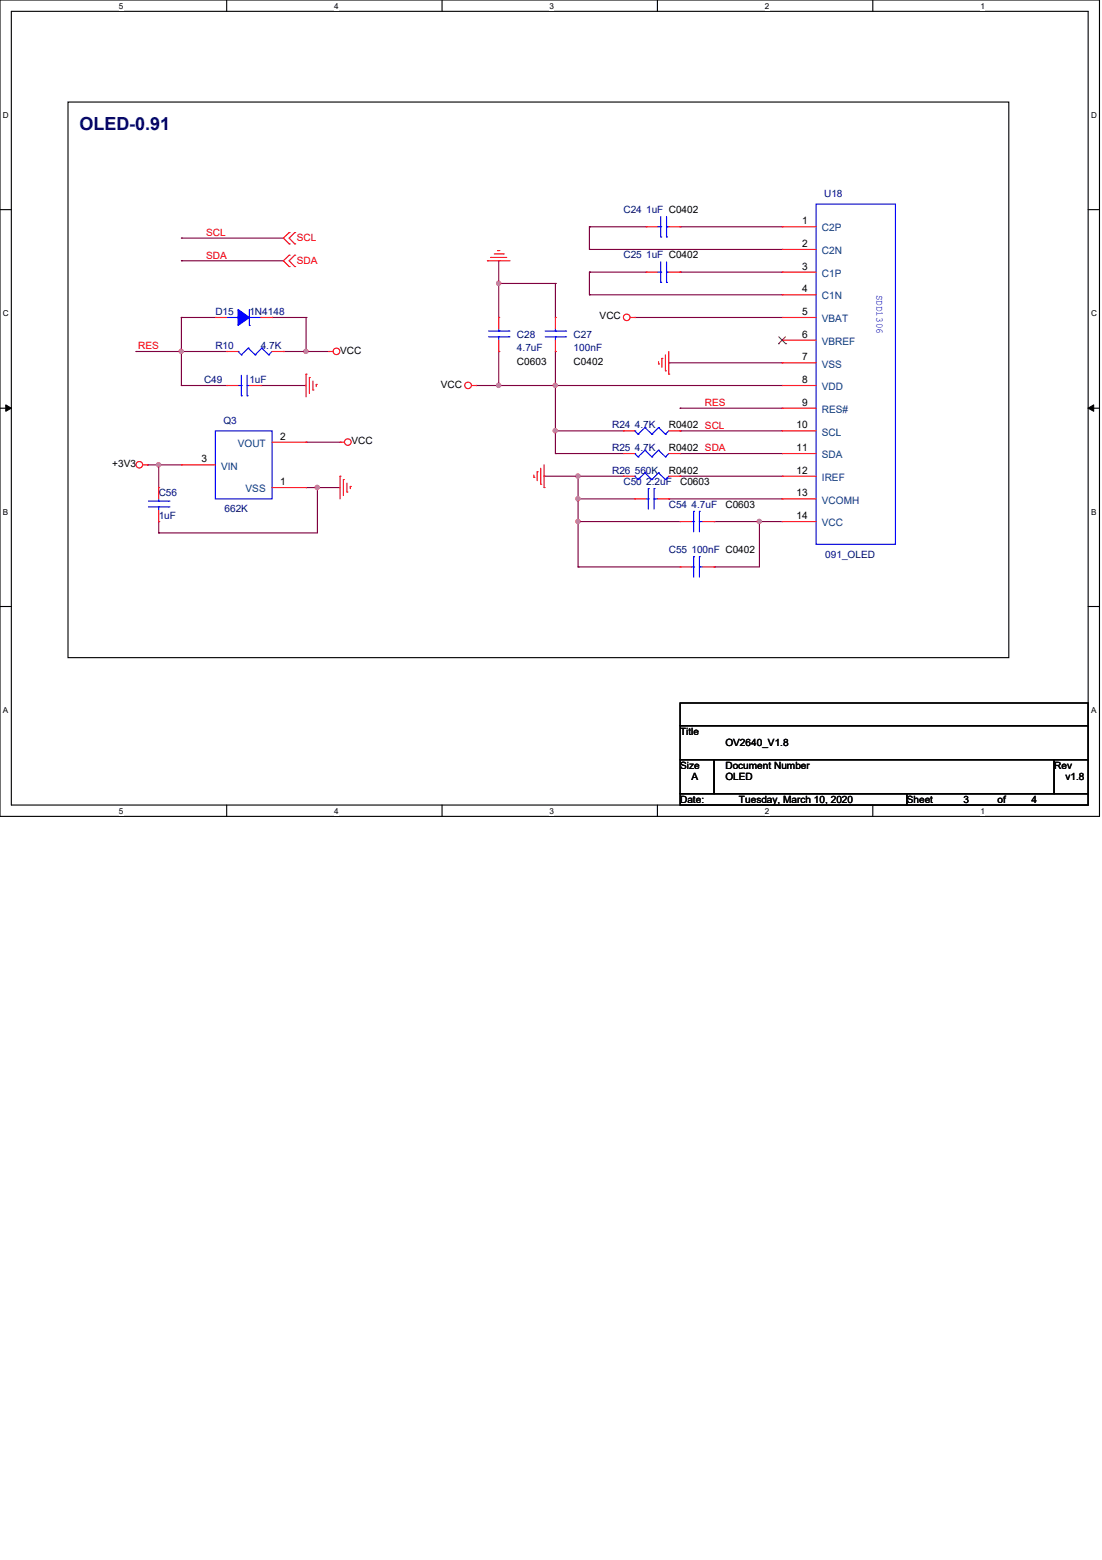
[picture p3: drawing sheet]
<svg xmlns="http://www.w3.org/2000/svg" width="210mm" height="297mm" viewBox="0 0 210 297" stroke-linecap="round" stroke-linejoin="round" font-family="sans-serif">
<path d="M0 0h209.4v155.4h-209.4zM2.2 2.2h205.1v151.1h-205.1z" fill="none" stroke="#000" stroke-width=".21"/>
<g fill="#fff">
<path d="M22.6 .3h.9v1.7h-.9z"/>
<path d="M22.6 153.5h.9v1.8h-.9z"/>
</g>
<path d="M43.2 0v2.2M43.2 153.3v2.1" fill="none" stroke="#000" stroke-width=".21"/>
<g fill="#fff">
<path d="M63.7 .3h.8v1.7h-.8z"/>
<path d="M63.7 153.5h.8v1.8h-.8z"/>
</g>
<path d="M84.2 0v2.2M84.2 153.3v2.1" fill="none" stroke="#000" stroke-width=".21"/>
<g fill="#fff">
<path d="M104.7 .3h.8v1.7h-.8z"/>
<path d="M104.7 153.5h.8v1.8h-.8z"/>
</g>
<path d="M125.2 0v2.2M125.2 153.3v2.1" fill="none" stroke="#000" stroke-width=".21"/>
<g fill="#fff">
<path d="M145.7 .3h.9v1.7h-.9z"/>
<path d="M145.7 153.5h.9v1.8h-.9z"/>
</g>
<path d="M166.2 0v2.2M166.2 153.3v2.1" fill="none" stroke="#000" stroke-width=".21"/>
<g fill="#fff">
<path d="M186.7 .3h.9v1.7h-.9z"/>
<path d="M186.7 153.5h.9v1.8h-.9z"/>
<path d="M.6 21h1.1v1.8h-1.1z"/>
<path d="M207.8 21h1.1v1.8h-1.1z"/>
<path d="M.6 58.8h1.1v1.7h-1.1z"/>
<path d="M207.8 58.8h1.1v1.7h-1.1z"/>
</g>
<path d="M0 39.9h2.2M207.3 39.9h2.1" fill="none" stroke="#000" stroke-width=".21"/>
<g fill="#fff">
<path d="M.6 96.6h1v1.7h-1z"/>
<path d="M207.8 96.6h1v1.7h-1z"/>
</g>
<path d="M0 77.7h2.2M207.3 77.7h2.1" fill="none" stroke="#000" stroke-width=".21"/>
<path d="M1.1 77.1l1.1 .6-1.1 .6zM207.3 77.7l1-.6v1.2z" fill="#000"/>
<path d="M1.1 77.1l1.1 .6-1.1 .6zM207.3 77.7l1-.6v1.2z" fill="none" stroke="#000" stroke-width=".19"/>
<g fill="#fff">
<path d="M.6 134.4h.9v1.7h-.9z"/>
<path d="M207.8 134.4h1v1.7h-1z"/>
</g>
<path d="M13 19.4h179.2v105.8h-179.2zM0 115.5h2.2M207.3 115.5h2.1" fill="none" stroke="#000" stroke-width=".21"/>
<g fill="none" stroke="#7f003f" stroke-width=".21">
<path d="M112.3 47.5h.1M112.3 43.2h.1M112.3 56.1h.1M112.3 51.8h.1M112.3 43.2h10.8M112.3 47.5h36.7M112.3 43.2v4.3M112.3 51.8v4.3M112.3 51.8h10.8M112.3 56.1h36.7M129.5 43.2h.1M129.5 51.8h.1"/>
<path d="M129.5 43.2h19.5M129.5 51.8h19.5M105.8 73.4h.1M105.8 73.4h43.2M120.9 60.5h.1M120.9 60.5h28.1M127.4 69.1h.1M127.4 69.1h21.6"/>
</g>
<circle cx="105.8" cy="73.4" r=".4" fill="#f0f"/>
<circle cx="105.8" cy="73.4" r=".4" fill="none" stroke="#f0f" stroke-width=".21"/>
<path d="M90.7 73.4h.1M95 66.9h.1M95 73.4h.1M95 66.9v6.5M105.8 66.9h.1M105.8 66.9v6.5h-15.1" fill="none" stroke="#7f003f" stroke-width=".21"/>
<circle cx="95" cy="73.4" r=".4" fill="#f0f"/>
<circle cx="95" cy="73.4" r=".4" fill="none" stroke="#f0f" stroke-width=".21"/>
<path d="M95 54h.1M95 54v6.5" fill="none" stroke="#7f003f" stroke-width=".21"/>
<circle cx="95" cy="53.9" r=".4" fill="#f0f"/>
<circle cx="95" cy="53.9" r=".4" fill="none" stroke="#f0f" stroke-width=".21"/>
<g fill="none" stroke="#7f003f" stroke-width=".21">
<path d="M95 54h.1M95 54h10.8M105.8 54h.1M105.8 54v6.5M34.5 66.9h.1M34.5 73.4h.1M34.5 66.9h8.7M34.5 73.4h8.7M34.5 66.9v6.5M58.3 66.9h.1M58.3 66.9h4.3M105.8 73.4h.1"/>
<path d="M105.8 73.4v8.6M129.5 77.7h.1M129.5 77.7h19.5"/>
</g>
<circle cx="34.5" cy="66.9" r=".4" fill="#f0f"/>
<circle cx="34.5" cy="66.9" r=".4" fill="none" stroke="#f0f" stroke-width=".21"/>
<path d="M25.9 66.9h.1M25.9 66.9h8.6M49.7 73.4h.1M49.7 73.4h8.6M51.8 60.5h.1M51.8 60.5h6.5M58.3 60.5h.1M58.3 60.5v6.4" fill="none" stroke="#7f003f" stroke-width=".21"/>
<circle cx="58.3" cy="66.9" r=".4" fill="#f0f"/>
<circle cx="58.3" cy="66.9" r=".4" fill="none" stroke="#f0f" stroke-width=".21"/>
<path d="M34.5 60.5h.1M34.5 60.5h6.5M34.5 60.5v6.4M105.8 82h.1M105.8 82h12.9" fill="none" stroke="#7f003f" stroke-width=".21"/>
<circle cx="105.8" cy="82" r=".4" fill="#f0f"/>
<circle cx="105.8" cy="82" r=".4" fill="none" stroke="#f0f" stroke-width=".21"/>
<g fill="none" stroke="#7f003f" stroke-width=".21">
<path d="M105.8 86.4h.1M105.8 82h.1M105.8 86.4h12.9M105.8 82v4.4M110.1 90.7h.1M110.1 95h.1M110.1 90.7h8.6M110.1 95h10.8M110.1 90.7v4.3M127.4 95h.1M127.4 95h21.6M129.5 82h.1"/>
<path d="M129.5 86.4h.1M129.5 90.7h.1M129.5 86.4h19.5M129.5 82h19.5M129.5 90.7h19.5"/>
</g>
<circle cx="110.1" cy="95" r=".4" fill="#f0f"/>
<circle cx="110.1" cy="95" r=".4" fill="none" stroke="#f0f" stroke-width=".21"/>
<circle cx="110.1" cy="90.7" r=".4" fill="#f0f"/>
<circle cx="110.1" cy="90.7" r=".4" fill="none" stroke="#f0f" stroke-width=".21"/>
<path d="M103.6 90.7h.1M103.6 90.7h6.5M144.7 99.3h.1M144.7 99.3h4.3" fill="none" stroke="#7f003f" stroke-width=".21"/>
<circle cx="144.6" cy="99.3" r=".4" fill="#f0f"/>
<circle cx="144.6" cy="99.3" r=".4" fill="none" stroke="#f0f" stroke-width=".21"/>
<path d="M110.1 99.3h.1M110.1 95h.1M110.1 99.3h19.4M110.1 95v12.9M144.7 99.3h.1M144.7 99.3v8.6h-8.7M110.1 107.9h.1M110.1 107.9h19.4M136 107.9h.1" fill="none" stroke="#7f003f" stroke-width=".21"/>
<circle cx="110.1" cy="99.3" r=".4" fill="#f0f"/>
<circle cx="110.1" cy="99.3" r=".4" fill="none" stroke="#f0f" stroke-width=".21"/>
<path d="M30.2 88.5h.1M30.2 88.5h4.3M58.3 84.2h.1M58.3 84.2h6.5M60.5 92.8h.1M60.5 92.8h4.3" fill="none" stroke="#7f003f" stroke-width=".21"/>
<circle cx="30.2" cy="88.5" r=".4" fill="#f0f"/>
<circle cx="30.2" cy="88.5" r=".4" fill="none" stroke="#f0f" stroke-width=".21"/>
<path d="M28.1 88.5h.1M28.1 88.5h2.1M30.2 88.5h.1M30.2 99.3h.1M30.2 88.5v4.3M30.2 99.3v2.2M60.5 92.8h.1M60.5 92.8v8.7h-30.3M30.2 101.5h.1" fill="none" stroke="#7f003f" stroke-width=".21"/>
<circle cx="60.4" cy="92.8" r=".4" fill="#f0f"/>
<circle cx="60.4" cy="92.8" r=".4" fill="none" stroke="#f0f" stroke-width=".21"/>
<path d="M34.5 45.3h.1M34.5 49.7h.1M34.5 45.3h19.5M34.5 49.7h19.5M95 49.7h.1M95 49.7v4.3M54 66.9h.1M54 66.9h4.3M58.3 92.8h.1M58.3 92.8h2.2M136 99.3h.1M136 99.3h8.7" fill="none" stroke="#7f003f" stroke-width=".21"/>
<g fill="none" stroke="#f00" stroke-width=".21">
<path d="M55.1 44.3h.1M55.1 46.4h.1M55.1 48.6h.1M55.1 50.8h.1M55.1 44.3l-1.1 1 1.1 1.1M55.1 48.6l-1.1 1.1 1.1 1.1M56.1 46.4h.1M56.1 44.3h.1M56.1 50.8h.1M56.1 48.6h.1M56.1 44.3l-1 1 1 1.1M56.1 48.6l-1 1.1 1 1.1"/>
<path d="M92.8 49.7h.1M92.8 49.7h4.4M93.5 49h.1M93.5 49h3M94.1 48.3h1.7M94.8 47.7h.1M94.8 47.7h.4M95.8 48.3h.1M123.1 43.2h.1M123.1 51.8h.1M123.1 43.2h2.1M123.1 51.8h2.1"/>
<path d="M127.4 43.2h2.1M127.4 51.8h2.1M129.5 43.2h.1M129.5 51.8h.1M149 43.2h.1M149 47.5h.1M149 51.8h.1M149 56.1h.1M149 43.2h6.4M149 51.8h6.4M149 47.5h6.4M149 56.1h6.4"/>
<path d="M43.2 66.9h.1M43.2 73.4h.1M43.2 73.4h2.1M43.2 66.9h2.1M47.5 73.4h2.2M49.7 73.4h.1M51.8 66.9h2.2M54 66.9h.1M58.3 71.2h.1M58.3 71.2v4.4M58.9 71.9h.1M58.9 71.9v3"/>
<path d="M59.6 74.3h.1M59.6 72.6v1.7M60.2 73.2h.1M60.2 73.2v.4M62.6 66.9h.1M62.6 66.9h.9M89.8 73.4h.9M90.7 73.4h.1M105.8 60.5h.1M105.8 66.9h.1M105.8 60.5v2.1M105.8 64.8v2.1"/>
<path d="M120.1 60.5h.8M120.9 60.5h.1M125.4 69.3h.1M125.4 68.9v.4M126.1 68.2h.1M126.1 68.2v1.7M126.7 70.6h.1M126.7 67.6v3M127.4 71.2h.1M127.4 66.9v4.3M149 60.5h.1M149 64.8h.1"/>
<path d="M149 69.1h.1M149 73.4h.1M149 77.7h.1M149 60.5h6.4M149 73.4h6.4M149 64.8h6.4M149 69.1h6.4M149 77.7h6.4M27.2 88.5h.9M28.1 88.5h.1M30.2 92.8h.1M30.2 99.3h.1"/>
<path d="M30.2 92.8v2.2M30.2 97.2v2.1M64.8 84.2h.1M64.8 90.7h.1M64.8 84.2h.8M64.8 90.7v4.3M65.4 91.3h.1M65.4 91.3v3.1M66.1 93.7h.1M66.1 92v1.7M66.7 92.6h.1M66.7 92.6v.4"/>
<path d="M101.7 90.9h.1M101.7 90.5v.4M102.3 89.8h.1M102.3 89.8v1.7M103 92.2h.1M103 89.2v3M103.6 92.8h.1M103.6 88.5v4.3M118.7 86.4h.1M118.7 90.7h.1M118.7 86.4h2.2M118.7 90.7h2.2"/>
<path d="M120.9 95h.1M120.9 95h2.2M125.2 95h2.2M127.4 95h.1M127.4 86.4h2.1M127.4 90.7h2.1M129.5 86.4h.1M129.5 99.3h.1M129.5 90.7h.1M129.5 99.3h2.2M133.9 99.3h2.1M136 99.3h.1"/>
<path d="M149 82h.1M149 86.4h.1M149 90.7h.1M149 95h.1M149 99.3h.1M149 86.4h6.4M149 99.3h6.4M149 95h6.4M149 90.7h6.4M149 82h6.4M129.5 107.9h.1M129.5 107.9h2.2"/>
<path d="M133.9 107.9h2.1M136 107.9h.1"/>
<circle cx="64.1" cy="66.9" r=".63"/>
<circle cx="89.2" cy="73.4" r=".63"/>
<circle cx="119.4" cy="60.4" r=".63"/>
<circle cx="26.5" cy="88.5" r=".63"/>
<circle cx="66.3" cy="84.2" r=".63"/>
</g>
<path d="M129.5 133.9h77.8v4.3h-77.8zM129.5 138.2h77.8v6.5h-77.8zM129.5 144.7h6.5v6.4h-6.5zM129.5 151.1h43.2v2.2h-43.2zM136 144.7h64.8v6.4h-64.8zM172.7 151.1h34.6v2.2h-34.6zM200.8 144.7h6.5v6.4h-6.5z" fill="none" stroke="#000" stroke-width=".21"/>
<g fill="none" stroke="#00f" stroke-width=".21">
<path d="M155.4 38.9h15.2v64.7h-15.2zM47.5 58.9v3.1M125.2 43.2h.7M125.2 51.8h.7M125.9 45.1h.1M125.9 43.2h.1M125.9 53.8h.1M125.9 51.8h.1M125.9 41.2v3.9M125.9 49.9v3.9M127 43.2h.1M127 45.1h.1"/>
<path d="M127 51.8h.1M127 53.8h.1M127 43.2h.4M127 41.2v3.9M127 49.9v3.9M127 51.8h.4M43.2 60.5h2.1M45.3 66.9h.1M45.3 60.5h.1M45.3 66.9l.7 .7M45.3 73.4h.7M46 67.6h.1"/>
<path d="M46 75.4h.1M46 73.4h.1M46 71.5v3.9M47.1 73.4h.1M47.1 75.4h.1M47.1 73.4h.4M47.1 71.5v3.9M47.3 66.3h.1M47.3 66.3l1.3 1.3M47.3 66.3l-1.3 1.3M47.5 62h.1M47.5 60.5h2.2"/>
<path d="M48.6 67.6h.1M49.7 60.5h.1M49.9 66.3h.1M49.9 66.3l1.3 1.3M49.9 66.3l-1.3 1.3M51.2 67.6h.1M51.8 66.9l-.6 .7M103.8 64.1h3.9M103.8 63h3.9M105.8 63h.1M105.8 64.1h.1M105.8 62.6v.4"/>
<path d="M105.8 64.1v.7M107.7 64.1h.1M107.7 63h.1M28.3 96.5h3.9M28.3 95.4h3.9M30.2 95.4h.1M30.2 96.5h.1M30.2 95v.4M30.2 96.5v.7M32.2 96.5h.1M32.2 95.4h.1M120.9 86.4h.1"/>
<path d="M120.9 90.7h.1M120.9 86.4l.6 .6M120.9 90.7l.6 .6M121.5 87h.1M121.5 91.3h.1M122.9 85.7h.1M122.9 90h.1M122.9 85.7l1.3 1.3M122.9 85.7l-1.4 1.3M122.9 90l1.3 1.3M122.9 90l-1.4 1.3M123.1 95h.4"/>
<path d="M123.5 95h.1M123.5 93h.1M123.5 93v3.9M124.2 87h.1M124.2 91.3h.1M124.6 93h.1M124.6 95h.1M124.6 95h.6M124.6 93v3.9M125.4 85.7h.1M125.4 90h.1M125.4 85.7l1.3 1.3"/>
<path d="M125.4 85.7l-1.2 1.3M125.4 90l1.3 1.3M125.4 90l-1.2 1.3M126.7 87h.1M126.7 91.3h.1M127.4 86.4l-.7 .6M127.4 90.7l-.7 .6M131.7 99.3h.4M132.1 99.3h.1M132.1 97.4h.1M132.1 97.4v3.9M133.2 97.4h.1"/>
<path d="M133.2 99.3h.1M133.2 97.4v3.9M133.2 99.3h.7M131.7 107.9h.4M132.1 107.9h.1M132.1 106h.1M132.1 106v3.9M133.2 106h.1M133.2 107.9h.1M133.2 107.9h.7M133.2 106v3.9"/>
</g>
<path d="M148.3 65.4h.1M148.3 64.1l1.3 1.3M149.6 64.1l-1.3 1.3M149.6 65.4h.1" fill="none" stroke="#7f3f00" stroke-width=".19"/>
<path d="M45.3 58.9l2.2 1.6-2.2 1.5z" fill-rule="evenodd" fill="#00f"/>
<g fill="none" stroke="#00f" stroke-width=".21">
<path d="M45.3 58.9l2.2 1.6-2.2 1.5zM93 64.1h3.9M93 63h3.9M95 63h.1M95 64.1h.1M95 62.6v.4M95 64.1v.7M96.9 64.1h.1M96.9 63h.1M41 82h10.8v13h-10.8zM120.9 82h.1M120.9 82l.6 .7"/>
<path d="M121.5 82.7h.1M122.9 81.4h.1M122.9 81.4l1.3 1.3M122.9 81.4l-1.4 1.3M124.2 82.7h.1M125.4 81.4h.1M125.4 81.4l1.3 1.3M125.4 81.4l-1.2 1.3M126.7 82.7h.1M127.4 82l-.7 .7"/>
</g>
<g fill="none" stroke="#f00" stroke-width=".21">
<path d="M41 60.5h.1M41 60.5h2.2M49.7 60.5h2.1M51.8 60.5h.1M95 60.5h.1M95 66.9h.1M95 60.5v2.1M95 64.8v2.1M34.5 88.5h.1M34.5 88.5h6.5M51.8 84.2h6.5M51.8 92.8h6.5"/>
<path d="M58.3 84.2h.1M58.3 92.8h.1M118.7 82h.1M118.7 82h2.2M127.4 82h2.1M129.5 82h.1"/>
</g>
<circle cx="105.8" cy="73.4" r=".4" fill="#f0f"/>
<circle cx="105.8" cy="73.4" r=".4" fill="none" stroke="#f0f" stroke-width=".21"/>
<circle cx="95" cy="73.4" r=".4" fill="#f0f"/>
<circle cx="95" cy="73.4" r=".4" fill="none" stroke="#f0f" stroke-width=".21"/>
<circle cx="95" cy="53.9" r=".4" fill="#f0f"/>
<circle cx="95" cy="53.9" r=".4" fill="none" stroke="#f0f" stroke-width=".21"/>
<circle cx="34.5" cy="66.9" r=".4" fill="#f0f"/>
<circle cx="34.5" cy="66.9" r=".4" fill="none" stroke="#f0f" stroke-width=".21"/>
<circle cx="58.3" cy="66.9" r=".4" fill="#f0f"/>
<circle cx="58.3" cy="66.9" r=".4" fill="none" stroke="#f0f" stroke-width=".21"/>
<circle cx="105.8" cy="82" r=".4" fill="#f0f"/>
<circle cx="105.8" cy="82" r=".4" fill="none" stroke="#f0f" stroke-width=".21"/>
<circle cx="110.1" cy="95" r=".4" fill="#f0f"/>
<circle cx="110.1" cy="95" r=".4" fill="none" stroke="#f0f" stroke-width=".21"/>
<circle cx="110.1" cy="90.7" r=".4" fill="#f0f"/>
<circle cx="110.1" cy="90.7" r=".4" fill="none" stroke="#f0f" stroke-width=".21"/>
<circle cx="144.6" cy="99.3" r=".4" fill="#f0f"/>
<circle cx="144.6" cy="99.3" r=".4" fill="none" stroke="#f0f" stroke-width=".21"/>
<circle cx="110.1" cy="99.3" r=".4" fill="#f0f"/>
<circle cx="110.1" cy="99.3" r=".4" fill="none" stroke="#f0f" stroke-width=".21"/>
<circle cx="30.2" cy="88.5" r=".4" fill="#f0f"/>
<circle cx="30.2" cy="88.5" r=".4" fill="none" stroke="#f0f" stroke-width=".21"/>
<circle cx="60.4" cy="92.8" r=".4" fill="#f0f"/>
<circle cx="60.4" cy="92.8" r=".4" fill="none" stroke="#f0f" stroke-width=".21"/>
<text font-size="3.4" fill="#00007f" x="15.1" y="24.8">OLED-0.91</text>
<g font-size="1.9" fill="#00007f">
<text x="118.7" y="40.6">C24 1uF C0402</text>
<text x="157" y="37.5">U18</text>
<text x="118.7" y="49.2">C25 1uF C0402</text>
<text x="41" y="60">D15</text>
<text x="47.5" y="60">1N4148</text>
<text x="98.5" y="64.3">C28</text>
<text x="109.3" y="64.3">C27</text>
<text x="41" y="66.5">R10</text>
<text x="49.7" y="66.5">4.7K</text>
<text x="98.5" y="66.9">4.7uF</text>
<text x="109.3" y="66.9">100nF</text>
<text x="38.9" y="72.9">C49</text>
<text x="47.5" y="72.9">1uF</text>
<text x="42.5" y="80.7">Q3</text>
<text x="116.6" y="81.6">R24 4.7K</text>
<text x="116.6" y="85.9">R25 4.7K</text>
<text x="30.2" y="94.5">C56</text>
<text x="116.6" y="90.2">R26 560K</text>
<text x="118.7" y="92.4">C50 2.2uF</text>
<text x="30.2" y="98.8">1uF</text>
<text x="42.8" y="97.5">662K</text>
<text x="127.4" y="96.7">C54 4.7uF</text>
<text x="127.4" y="105.3">C55 100nF C0402</text>
<text x="157.2" y="106.2">091_OLED</text>
</g>
<g font-size="1.9" fill="#f00">
<text x="39.3" y="44.9">SCL</text>
<text x="56.6" y="46">SCL</text>
<text x="39.3" y="49.2">SDA</text>
<text x="56.6" y="50.3">SDA</text>
<text x="26.3" y="66.5">RES</text>
<text x="134.3" y="77.3">RES</text>
</g>
<g font-size="1.9">
<text x="152.8" y="42.7">1</text>
<text x="152.8" y="47">2</text>
<text x="152.8" y="51.4">3</text>
<text x="152.8" y="55.7">4</text>
<text x="152.8" y="60">5</text>
<text x="114.2" y="60.8">VCC</text>
<text x="152.8" y="64.3">6</text>
<text x="64.8" y="67.3">VCC</text>
<text x="98.5" y="69.5">C0603</text>
<text x="109.3" y="69.5">C0402</text>
<text x="152.8" y="68.6">7</text>
<text x="84" y="73.8">VCC</text>
<text x="152.8" y="72.9">8</text>
<text x="152.8" y="77.3">9</text>
<text x="53.3" y="83.7">2</text>
<text x="127.4" y="81.6">R0402 SCL</text>
<text x="151.7" y="81.6">10</text>
<text x="21.4" y="88.9">+3V3</text>
<text x="38.4" y="88.1">3</text>
<text x="66.9" y="84.6">VCC</text>
<text x="127.4" y="85.9">R0402 SDA</text>
<text x="151.7" y="85.9">11</text>
<text x="53.3" y="92.4">1</text>
<text x="127.4" y="90.2">R0402</text>
<text x="129.5" y="92.4">C0603</text>
<text x="151.7" y="90.2">12</text>
<text x="151.7" y="94.5">13</text>
<text x="138.2" y="96.7">C0603</text>
<text x="151.7" y="98.8">14</text>
<text x="129.5" y="139.9">Title</text>
<text x="138.2" y="142">OV2640_V1.8</text>
<text x="129.5" y="146.3">Size</text>
<text x="131.7" y="148.5">A</text>
<text x="138.2" y="146.3">Document Number</text>
<text x="138.2" y="148.5">OLED</text>
<text x="200.8" y="146.3">Rev</text>
<text x="202.9" y="148.5">v1.8</text>
<text x="129.5" y="152.8">Date:</text>
<text x="140.8" y="152.8">Tuesday, March 10, 2020</text>
<text x="172.7" y="152.8">Sheet</text>
<text x="183.5" y="152.8">3</text>
<text x="190" y="152.8">of</text>
<text x="196.5" y="152.8">4</text>
</g>
<g font-size="1.9" fill="#003f7f">
<text x="156.5" y="44.1">C2P</text>
<text x="156.5" y="48.4">C2N</text>
<text x="156.5" y="52.7">C1P</text>
<text x="156.5" y="57">C1N</text>
<text x="156.5" y="61.3">VBAT</text>
<text x="156.5" y="65.7">VBREF</text>
<text x="156.5" y="70">VSS</text>
<text x="156.5" y="74.3">VDD</text>
<text x="156.5" y="78.6">RES#</text>
<text x="156.5" y="82.9">SCL</text>
<text x="42.1" y="89.4">VIN</text>
<text x="45.3" y="85.1">VOUT</text>
<text x="156.5" y="87.2">SDA</text>
<text x="46.8" y="93.7">VSS</text>
<text x="156.5" y="91.6">IREF</text>
<text x="156.5" y="95.9">VCOMH</text>
<text x="156.5" y="100.2">VCC</text>
</g>
<text font-size="1.9" fill="#00f" x="167" y="56.1" transform="rotate(90 167 56.1)">SDD1306</text>
<g font-size="1.6">
<text x="22.6" y="1.7">5</text>
<text x="63.7" y="1.7">4</text>
<text x="104.7" y="1.7">3</text>
<text x="145.7" y="1.7">2</text>
<text x="186.7" y="1.7">1</text>
<text x=".6" y="22.4">D</text>
<text x="207.8" y="22.4">D</text>
<text x=".6" y="60.2">C</text>
<text x="207.8" y="60.2">C</text>
<text x=".6" y="98">B</text>
<text x="207.8" y="98">B</text>
<text x=".6" y="135.8">A</text>
<text x="207.8" y="135.8">A</text>
<text x="22.6" y="154.9">5</text>
<text x="63.7" y="154.9">4</text>
<text x="104.7" y="154.9">3</text>
<text x="145.7" y="154.9">2</text>
<text x="186.7" y="154.9">1</text>
</g>
</svg>
